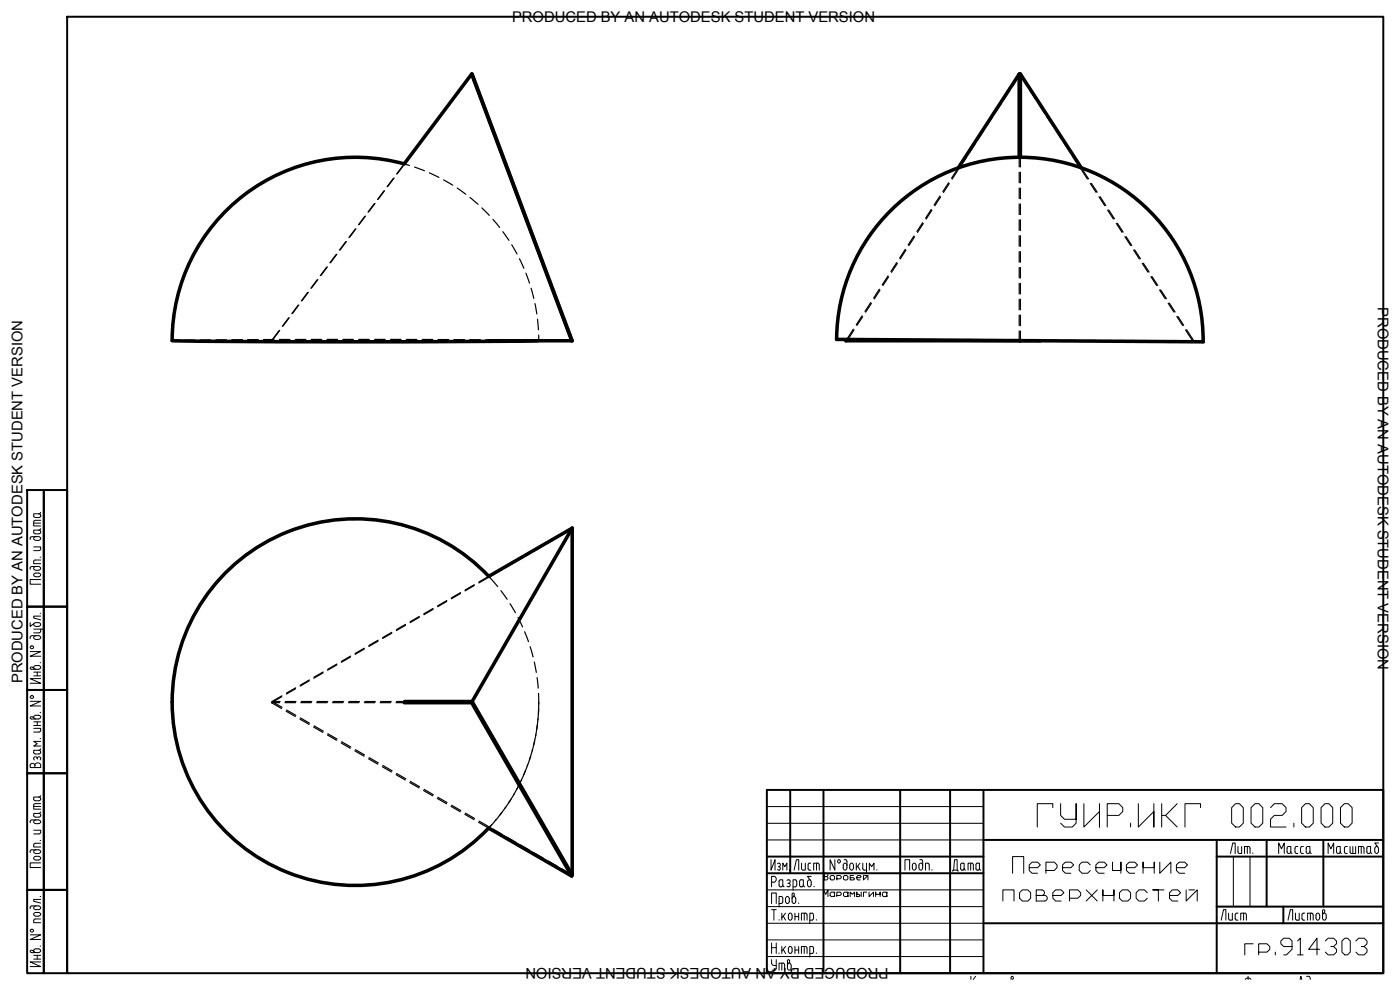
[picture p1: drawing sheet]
<svg xmlns="http://www.w3.org/2000/svg" width="420mm" height="297mm" viewBox="0 0 420 297" stroke-linecap="round" stroke-linejoin="round" font-family="sans-serif">
<g fill="none" stroke="#000" stroke-width="1.1">
<path d="M141.6 22.4l.1-.2 30 80h-25M305.9 22.2v25M305.9 22.2l.1 .3M305.9 22.2l-18.3 28.2M306.2 22.2v25M306.2 22.2l18.3 28.2M306.2 22.2l-.2 .4M267.4 63a55 55 0 0 1 60.1-11.5 55 55 0 0 1 33.6 51.1l-110-.8a54 54 0 0 1 7.7-27.7 55.2 55.2 0 0 1 8.6-11.1zM161.3 102.2l-54 .4-55.5-.4a54.8 54.8 0 0 1 69.5-53l20.2-27 30.1 80M254.1 101.9l-.2 .3h58.5M305.9 102.2h.1M306.2 102.2h.1"/>
<path d="M171.7 158.5l-.1 104.4-24.9-14.4M171.7 158.5l-30 52 30 52M171.7 158.5l-25 14.4M146.7 173a55 55 0 0 0-78.5-1.6 55 55 0 0 0-.1 78.5 55 55 0 0 0 78.6-1.5M121.3 210.8h20.2M121.4 210.5h20.3M141.7 210.6l-.2 .2 30.1 52.1"/>
</g>
<g fill="none" stroke="#000" stroke-width=".36">
<path d="M129.7 38.2l-1.9 2.5M132.6 34.4l-1.9 2.5M135.4 30.6l-1.9 2.5M138.3 26.8l-1.9 2.5M141.6 22.4l-2.3 3.1M295.3 39.1l-1.8 2.7M297.9 35.1l-1.8 2.7M300.5 31.1l-1.8 2.7M303 27.1l-1.7 2.7M306 22.6l-2.1 3.2M306 22.5l2.2 3.3M309.1 27.1l1.7 2.7"/>
<path d="M311.6 31.1l1.8 2.6M314.2 35.1l1.8 2.6M316.8 39.1l1.8 2.6M115.2 57.3l-1.9 2.5M115.4 57.2l-1.9 2.6M118.1 53.5l-1.9 2.5M118.3 53.4l-1.9 2.6M121.1 49.6l-1.9 2.5M122.9 49.6l-1.6-.4-2.3 3M124 45.8l-1.9 2.5M124.4 50.1l3 1.2M126.9 42l-2 2.5"/>
<path d="M128.8 51.9l2.9 1.3M133.1 54l2.8 1.6M137.2 56.4l2.6 1.9M141 59.3l2.5 2M282.1 58.8l-1.7 2.7M282.3 59.1l-1.8 2.7M284.7 54.8l-1.7 2.7M284.9 55.1l-1.8 2.6M287.5 51.1l-1.7 2.6M287.6 50.4l-2 3.1M290.1 47.1l-1.8 2.7M292.7 43.1l-1.8 2.7"/>
<path d="M305.9 47.2v2.9M305.9 51.7v3.1M305.9 56.4v3.2M306.2 47.2v2.9M306.2 51.7v3.1M306.2 56.4v3.2M319.4 43.1l1.8 2.6M322 47.1l1.8 2.6M324.5 50.4l2.2 3.3M324.6 51.1l1.7 2.6M327.2 55.1l1.8 2.6M327.6 55l1.7 2.7"/>
<path d="M329.8 59l1.8 2.7M330.1 59l1.8 2.7M100.9 76.3l-1.9 2.6M101.1 76.3l-1.9 2.5M103.8 72.5l-1.9 2.6M104 72.5l-1.9 2.5M106.6 68.7l-1.9 2.6M106.8 68.7l-1.9 2.5M109.5 64.9l-1.9 2.5M109.7 64.8l-1.9 2.6M112.4 61.1l-2 2.5M112.6 61l-2 2.6"/>
<path d="M144.6 62.4l2.3 2.2M147.9 65.8l2 2.4M150.9 69.5l1.8 2.6M153.6 73.5l1.6 2.7M155.9 77.6l1.3 2.9M269.1 78.8l-1.7 2.7M269.3 79l-1.7 2.7M271.7 74.8l-1.7 2.7M271.9 75l-1.7 2.7M274.3 70.8l-1.7 2.7M274.5 71.1l-1.7 2.6M276.9 66.8l-1.7 2.7"/>
<path d="M277.1 67.1l-1.7 2.6M279.5 62.8l-1.7 2.7M279.7 63.1l-1.7 2.6M305.9 61.2v3.2M305.9 66v3.1M305.9 70.7v3.2M305.9 75.5v3.2M306.2 61.2v3.2M306.2 66v3.1M306.2 70.7v3.2M306.2 75.5v3.2M332.4 63l1.7 2.7"/>
<path d="M332.7 63l1.8 2.7M335 67l1.7 2.7M335.3 67l1.8 2.6M337.6 71l1.7 2.7M337.9 71l1.8 2.6M340.2 75l1.7 2.7M340.5 75l1.8 2.6M342.8 79l1.7 2.7M343.1 79l1.8 2.6M83.8 99.2l-2.3 3h3.2M83.9 99.1l-2.3 3.1M86.6 95.4l-1.9 2.5"/>
<path d="M86.8 95.3l-1.9 2.6M89.5 91.6l-1.9 2.5M89.7 91.5l-1.9 2.6M92.3 87.8l-1.9 2.5M92.5 87.7l-1.9 2.5M95.2 84l-1.9 2.5M95.4 83.9l-1.9 2.5M98 80.1l-1.9 2.6M98.3 80.1l-1.9 2.5M157.8 82l1.1 2.9M159.4 86.5l.8 3M160.5 91.1l.6 3.1"/>
<path d="M161.3 95.8l.3 3.1M256.1 98.7l-2 3.2M256.3 99l-2.1 3.2M258.7 94.8l-1.7 2.6M258.9 95l-1.7 2.7M261.3 90.8l-1.7 2.6M261.5 91l-1.7 2.7M263.9 86.8l-1.7 2.6M264.1 87l-1.7 2.7M266.5 82.8l-1.7 2.7M266.7 83l-1.7 2.7M305.9 80.2v3.2"/>
<path d="M305.9 85v3.2M305.9 89.8v3.1M305.9 94.5v3.2M305.9 99.3v2.9M306.2 80.2v3.2M306.2 85v3.2M306.2 89.8v3.1M306.2 94.5v3.2M306.2 99.3v2.9M345.4 83l1.7 2.7M345.7 83l1.8 2.6M348 87l1.7 2.6"/>
<path d="M348.3 87l1.8 2.6M350.6 91l1.7 2.6M350.9 90.9l1.8 2.7M353.2 95l1.7 2.6M353.5 94.9l1.7 2.7M355.8 99l2.1 3.2M356.1 98.9l2.2 3.3h-3.1M53.7 102.1l-2 .1M58.4 102l-3.1 .1M63.2 102h-3.2M68 101.9l-3.2 .1M72.7 101.9h-3.1"/>
<path d="M77.5 101.9h-3.2M79.1 101.9h3.2M83.8 101.9h3.2M86.3 102.2h3.2M91 102.2h3.2M91.8 101.8l-3.2 .1M93.4 101.8h3.1M95.8 102.2h3.2M98.1 101.8h3.2M100.6 102.2h3.1M102.9 101.8h3.2M105.3 102.2h3.2"/>
<path d="M107.7 101.8h3.1M110.1 102.2h3.2M112.4 101.8h3.2M114.9 102.2h3.1M117.2 101.8h3.2M119.6 102.2h3.2M121.9 101.8l3.2 .1M124.4 102.2h3.2M126.7 101.9h3.2M129.1 102.2h3.2M131.5 101.9h3.1M133.9 102.2h3.2"/>
<path d="M136.2 101.9h3.2M138.7 102.2h3.2M141 101.9h3.2M143.4 102.2h3.3M145.8 101.9l3.1 .1M150.5 102h3.2M155.3 102l3.2 .1M160.1 102.1l1.6 .1h-.4M161.7 100.5v1.7M312.4 102.2h3.1M317.1 102.2h3.1M321.8 102.2h3.2"/>
<path d="M326.6 102.2h3.2M331.3 102.2h3.2M336.1 102.2h3.2M340.9 102.2h3.1M345.6 102.2h3.2M350.4 102.2h3.2M171.6 158.8v3.4M171.6 158.8l-3.1 1.8M171.6 158.8l-1.5 2.5M138.2 178.1l-2.8 1.6M138.2 177.8l-2.7 1.6M142.3 175.7l-2.7 1.6"/>
<path d="M142.3 175.4l-2.7 1.6M146.5 173.3l-2.8 1.6M146.7 172.9l-3 1.7M146.7 173l2.7 3M150.3 177.2l1.9 2.6M150.6 170.9l-2.8 1.6M154.7 168.6l-2.7 1.5M158.8 166.2l-2.7 1.6M159.8 179.2l-1.6 2.8M162.2 175.1l-1.6 2.7M163 163.8l-2.8 1.6M164.5 171l-1.5 2.7"/>
<path d="M166.9 166.8l-1.5 2.8M167.1 161.4l-2.8 1.6M169.3 162.7l-1.6 2.8M171.6 163.8v3.1M171.6 168.5v3.2M171.6 173.3v3.2M171.6 178.1v3.1M101.1 199.5l-2.8 1.6M101.1 199.2l-2.8 1.6M105.2 197.1l-2.8 1.6M105.2 196.9l-2.7 1.5M109.3 194.5l-2.7 1.6"/>
<path d="M109.3 194.7l-2.7 1.6M113.5 192.1l-2.8 1.6M113.5 192.4l-2.8 1.6M117.6 189.7l-2.8 1.6M117.6 190l-2.8 1.6M121.7 187.3l-2.7 1.6M121.7 187.6l-2.7 1.6M125.8 185l-2.7 1.5M125.8 185.2l-2.7 1.6M130 182.6l-2.8 1.6M130 182.8l-2.8 1.6M134.1 180.5l-2.8 1.5"/>
<path d="M134.1 180.2l-2.8 1.6M147.9 199.8l-1.6 2.8M150.3 195.7l-1.6 2.8M152.7 191.6l-1.6 2.7M153.1 181.1l1.6 2.8M155 187.5l-1.6 2.7M155.4 185.2l1.4 2.9M157.4 183.4l-1.6 2.7M157.5 189.6l1.1 2.9M159.1 194l.9 3.1M160.3 198.6l.7 3.1M171.6 182.8v3.2"/>
<path d="M171.6 187.6v3.2M171.6 192.3v3.2M171.6 197.1v3.2M51.7 210.7l.1 3.9M52 216.2l.4 3.2M81.5 210.8h2.4M81.6 210.5h2.5M84.6 208.8l-3 1.7 3 1.7M84.6 209l-3.1 1.8 3 1.8M85.5 210.8h3.2M85.6 210.5h3.2M85.9 213.4l2.7 1.6"/>
<path d="M86 213l2.8 1.6M88.7 206.4l-2.7 1.6M88.7 206.7l-2.7 1.5M90 215.8l2.8 1.5M90.1 215.4l2.8 1.6M90.3 210.8h3.2M90.4 210.5h3.2M92.8 204.3l-2.7 1.6M92.8 204l-2.7 1.6M94.1 218.2l2.8 1.5M94.3 217.8l2.7 1.6M95 210.8h3.2"/>
<path d="M95.2 210.5h3.2M96.9 201.9l-2.7 1.6M97 201.6l-2.8 1.6M99.8 210.8h3.2M99.9 210.5h3.2M104.6 210.8h3.1M104.7 210.5h3.2M109.3 210.8h3.2M109.5 210.5h3.1M114.1 210.8h3.2M114.2 210.5h3.2M118.9 210.8h2.4"/>
<path d="M119 210.5h2.4M143.1 208.1l-1.4 2.5M145.5 204l-1.6 2.7M161.2 203.3l.3 3.2M161.2 217.6l-.4 3.1M161.5 215.6l-.4 3.2M161.6 208.1l.1 3.1M161.6 212.8l-.2 3.2M161.7 210.7l-.1 3.3M171.6 201.9v3.1M171.6 206.6v3.2M171.6 211.4v3.2"/>
<path d="M171.6 216.2v3.1M52.6 220.9l.7 3.1M53.7 225.6l1 3M55.2 230.1l1.2 2.9M57.1 234.5l1.4 2.8M59.3 238.7l1.7 2.6M98.3 220.5l2.7 1.6M98.4 220.2l2.8 1.5M102.4 222.9l2.7 1.6M102.5 222.6l2.8 1.5M106.5 225.3l2.7 1.6M106.7 224.9l2.7 1.6"/>
<path d="M110.6 227.7l2.8 1.6M110.8 227.3l2.7 1.6M114.7 230l2.8 1.6M114.9 229.7l2.8 1.6M118.9 232.4l2.7 1.6M119 232.1l2.8 1.6M123 234.8l2.8 1.6M123.1 234.4l2.8 1.6M127.1 237.2l2.8 1.6M127.3 236.8l2.7 1.6M131.3 239.6l2.7 1.6M131.4 239.2l2.8 1.6"/>
<path d="M153.3 239.8l-1.7 2.7M154.3 238.2l-1.6 2.6M155.7 235.7l-1.5 2.8M156.5 233.9l-1.4 2.9M157.6 231.3l-1.2 3M158.3 229.5l-1.1 3M159.3 226.9l-1.1 3M159.8 225l-.9 3M160.5 222.3l-.8 3M160.8 220.3l-.6 3.1M171.6 220.9v3.2M171.6 225.7v3.2"/>
<path d="M171.6 230.4v3.2M171.6 235.2v3.2M171.6 240v3.1M61.9 242.7l2 2.5M64.9 246.4l2.1 2.4M68.1 249.9l2.3 2.2M71.6 253.1l2.5 1.9M75.4 256l2.7 1.7M79.5 258.5l2.8 1.5M132.7 259.1l-2.8 1.4M135.4 242l2.7 1.6M135.5 241.6l2.8 1.6"/>
<path d="M136.8 256.7l-2.7 1.7M139.5 244.3l2.8 1.6M139.7 244l2.7 1.6M140.7 253.9l-2.6 1.9M143.8 246.4l2.7 1.6M144.3 250.8l-2.4 2.1M147.6 247.4l-2.2 2.3M147.9 248.7l2.8 1.6M148.9 245.9l-2.2 2.6-3.1-1.8M150.6 243.7l-1.9 2.5M151.8 242.2l-1.9 2.5M152 251.1l2.8 1.6"/>
<path d="M156.2 253.5l2.7 1.6M160.3 255.9l2.7 1.6M164.4 258.3l2.8 1.5M171.6 259v3.4l-3.1-1.7M171.6 244.7v3.2M171.6 249.5v3.2M171.6 254.3v3.1M83.7 260.7l2.9 1.2M88.1 262.5l3 .9M92.7 263.9l3.1 .7M97.3 264.9l3.2 .4M102 265.5l3.2 .2"/>
<path d="M110 265.6l-3.2 .1M114.7 265.1l-3.1 .4M119.4 264.2l-3.1 .6M124 262.9l-3.1 .9M128.4 261.2l-2.9 1.2"/>
</g>
<g fill="none" stroke="#000" stroke-width=".59">
<path d="M20.2 5h394.9v287h-394.9zM8.1 147h5v35h-5zM13.1 147h7.1v35h-7.1zM8.1 182h5v25h-5zM13.1 182h7.1v25h-7.1zM8.1 207h5v25h-5zM13.1 207h7.1v25h-7.1zM8.1 232h5v35h-5zM13.1 232h7.1v35h-7.1zM230.1 237h185v55h-185zM237.2 237v25M247.1 237v55"/>
<path d="M270.2 237v55M285.1 237v55M295.1 237v55M230.1 257h65M295.1 252h120M365.1 252v40M365.1 257h50M380.1 252v20M397.2 252v20M8.1 267h5v25h-5zM13.1 267h7.1v25h-7.1zM230.1 262h65"/>
<path d="M295.1 277h120M365.1 272h50M385.1 272v5"/>
</g>
<g fill="none" stroke="#000" stroke-width=".3">
<path d="M10.1 157h2.1M10.6 155.3h1.1M11.7 159.1l.5 .4M11.7 159.1h-1.6l.1 .8 1.5 .3 .5-.5M12.2 158.6l-.5 .4M12.2 153.7l-.5 .4M12.2 154.6l-.5-.4h-1.6l.1 .9 .4 .2M12.2 154.9l-.5 .4M12.2 156.1h-1.6l-.5 .4v1.3h2.1M12.2 154.6v.3M12.2 159.5v.3M10.1 164.1h2.1v.7"/>
<path d="M10.6 168l-.4 .2-.1 .9h2.1M10.6 168h1.6M10.8 171.9a.58 .58 0 0 0-.7 .6 .58 .58 0 0 0 .7 .5M10.8 170a.58 .58 0 0 0-.7 .5 .58 .58 0 0 0 .7 .6h.7a.58 .58 0 0 0 .7-.6 .58 .58 0 0 0-.7-.5h-2.2l-.2 .8M10.8 161a.58 .58 0 0 0-.7 .6 .58 .58 0 0 0 .7 .5h.7a.58 .58 0 0 0 .7-.5 .58 .58 0 0 0-.7-.6l-2.2 .1-.2 .8M10.8 171.9h.7M10.8 173.1h.7M11.5 171.9a.58 .58 0 0 1 .7 .6 .58 .58 0 0 1-.7 .5M12 167.2h.2M12.2 164.8l-.5 .4h-1.6M12.2 173.9h-3.1v1.4h3.1M9.1 195.5h3.1l-3.1 1.4h3.1"/>
<path d="M9.1 186.8v1.1l1.1-.8M10.1 188.8h2.9l.3 1M10.3 187l1.2-.2a.58 .58 0 0 1 .7 .6 .58 .58 0 0 1-.7 .5l-1.2-.1-.2-.4zM10.8 190.7a.58 .58 0 0 0-.7 .6 .58 .58 0 0 0 .7 .5l.7 .1a.58 .58 0 0 0 .7-.6 .58 .58 0 0 0-.7-.6l-2.2 .1-.2 .8M12 198.8h.2M12 184h.2M12.2 189.5l-.5 .4h-1.6M12.2 184.9h-2.1v.5l2.1 .6M12.2 188.8v.7M9.1 210.4h3.1l-3.1 1.4h3.1M9.8 215.1a.39 .39 0 0 0-.7 .1 .39 .39 0 0 0 .4 .5h2a.57 .57 0 0 0 .7-.5 .57 .57 0 0 0-.7-.6h-.7a.58 .58 0 0 0-.7 .6 .58 .58 0 0 0 .7 .5M9.8 215.1l.4 .4"/>
<path d="M10.1 218.5h2.1v.7M10.1 219.7h1.6M10.1 217.7h2.1M10.1 216.6h2.1M10.1 202.8h2.1M10.1 201.7h2.1M10.2 200.6l-.4-.4a.38 .38 0 0 0-.7 .1 .38 .38 0 0 0 .4 .5h2a.58 .58 0 0 0 .7-.5 .58 .58 0 0 0-.7-.6h-.7a.58 .58 0 0 0-.7 .6 .58 .58 0 0 0 .7 .5M11.2 201.7v1.1M11.2 216.6v1.1M12 213.8h.2M12.2 219.2l-.5 .4M12.2 203.6h-3.1l3.1 1.4h-3.1"/>
<path d="M9 229.6a.73 .73 0 0 1 .7-.6 .73 .73 0 0 1 .8 .6 .9 .9 0 0 1 .8-.7 .9 .9 0 0 1 .9 .7v.7h-3.1v-.7M10.5 229.6v.7M11.2 227.5l.5-.4 .5 .4M11.2 227.5a.55 .55 0 0 0-.9-.4 .55 .55 0 0 0 0 .9M11.2 227.5v.3M11.7 225.1l.5 .4M11.7 239.1l.5 .5M11.7 225.1h-1.6l.1 .9 1.5 .2 .5-.4M11.7 239.1h-1.6l.1 .9 1.5 .3 .5-.5M12 221.6h.2M12.2 224.7l-.5 .4M12.2 238.7l-.5 .4"/>
<path d="M12.2 227.5l-.2 .5M12.2 222.4h-2.1l1.1 .7-1.1 .7h2.1M12.2 225.5v.3M12.2 239.6v.2M10.1 249.1h2.1v.7M10.1 242h2.1M10.3 257.1l1.2-.2a.58 .58 0 0 1 .7 .6 .58 .58 0 0 1-.7 .5l-1.2-.1-.2-.4zM10.8 255a.58 .58 0 0 0-.7 .5 .58 .58 0 0 0 .7 .6h.7a.58 .58 0 0 0 .7-.6 .58 .58 0 0 0-.7-.5h-2.2l-.2 .8M10.8 246a.58 .58 0 0 0-.7 .6 .58 .58 0 0 0 .7 .5h.7a.58 .58 0 0 0 .7-.5 .58 .58 0 0 0-.7-.6l-2.2 .1-.2 .8M11.7 244.1l.5 .4M11.7 244.1h-1.6l.1 .9 1.5 .2 .5-.5M12 252.2h.2"/>
<path d="M12.2 249.8l-.5 .4h-1.6M12.2 243.6l-.5 .4M12.2 258.9h-3.1v1.4h3.1M12.2 253h-1.6l-.5 .4v.7h2.1M12.2 241.1h-1.6l-.5 .4v1.3h2.1M12.2 244.5v.3M230.1 252h65M230.1 247h65M230.1 242h65M231.4 257.9v3.2l1.2-3.2v3.2M233.8 259l.4 .5-.4 .5 .3 .3v.5l-.3 .3M233.8 259l-.5 .2"/>
<path d="M240.6 259v1.6l.4 .5h.7v-2.1M243.4 259l-.7 .1-.2 .4 .1 1.3 .8 .3M245 259v2.1M245.9 259.5l-.5-.5h-1.2v2.1M250.5 257.9v3.2l-1.4-3.2v3.2M253.3 257.9l.8 .3 .1 1.5a.58 .58 0 0 0-.6-.7 .58 .58 0 0 0-.6 .7M255 259.7a.58 .58 0 0 1 .6-.7 .58 .58 0 0 1 .5 .7M257 259v2.1M258.1 259l-1.1 1.4M258.9 259v1.6M260.1 259v2.6M274 259.2l.4-.2a1.22 1.22 0 0 1 0 2.1l-.5-.5z"/>
<path d="M276.1 257.9l.6 .1 .2 .4M276.9 258.5v1.9a.58 .58 0 0 1-.6 .7 .58 .58 0 0 1-.5-.7v-.7a.58 .58 0 0 1 .5-.7 .58 .58 0 0 1 .6 .7M369.3 256.1l.7-3.2h.7v3.2M370.1 257v15M371.5 254l.1 1.8 .3 .3h.7v-2.1M374.3 254v2.1M374.7 254l.4 .5 .1 1.6M374.7 254h-1.2v2.1M375.1 257v15M376 255.9v.2M10.1 276.1v.7h2.1M10.3 273.9l1.2-.1a.58 .58 0 0 1 .7 .5 .58 .58 0 0 1-.7 .6l-1.2-.2-.2-.4z"/>
<path d="M10.8 271.8a.58 .58 0 0 0-.7 .6 .58 .58 0 0 0 .7 .5h.7a.58 .58 0 0 0 .7-.5 .58 .58 0 0 0-.7-.6l-2.2 .1-.2 .8M12 269h.2M12.2 275.7h-1.6l-.5 .4M12.2 269.9h-2.1v.5l2.1 .6M230.1 277h65M230.1 272h65M230.1 267h65M231.6 271.1v-3.2h1.4v3.2M231.6 272.9h1.4M232.3 262.9a.9 .9 0 0 1 .7 .9 .9 .9 0 0 1-.7 .9h-.7M232.3 262.9h-.7v3.2M232.3 272.9v3.2"/>
<path d="M233.3 260.9l.5 .2M233.6 260h.2M233.8 265.6l.1-1.4 .3-.2h.7v1.6M233.8 265.6l.4 .5M233.8 275.9v.2M233.8 271.1h.7M234.2 266.1h.3M234.5 266.1l.4-.5 .4 .5M234.5 269l.4 .2v1.4l-.4 .5M234.5 269h-.7v3.1M234.6 274v2.1M234.9 261.1v-2.1l.6 1 .7-1v2.1"/>
<path d="M235.1 274.9l.7 1.2M235.8 269.7a.58 .58 0 0 1 .5-.7 .58 .58 0 0 1 .6 .7M235.8 269.7v.7a.58 .58 0 0 0 .5 .7 .58 .58 0 0 0 .6-.7v-.7M235.8 274l-1.2 1.4M236.2 264.2a.55 .55 0 0 1 .9 0 .55 .55 0 0 1-.4 .8M236.5 265h.2M236.7 265a.55 .55 0 0 1 .4 .9 .55 .55 0 0 1-.9 0M236.8 274.2l.4-.2a1.22 1.22 0 0 1 0 2.1l-.6-.4zM236.9 260.9v.2M237.7 269.7a.58 .58 0 0 1 .6-.7 .58 .58 0 0 1 .5 .7M238 269.1l.3-.4a.38 .38 0 0 0 0-.7 .38 .38 0 0 0-.6 .4v2a.58 .58 0 0 0 .6 .7 .58 .58 0 0 0 .5-.7v-.7M238 266.1h.7"/>
<path d="M238.3 261.1l.7-3.2h.7v3.2M238.6 274v2.1M238.6 275h1.1M239.1 265.6l-.4 .5M239.1 265.6l-.1-1.4-.3-.2h-.7v3.1M239.7 270.9v.2M239.7 274v2.1M240 265.6v-1.4l.4-.2h.7v1.6M240 265.6l.4 .5M240.4 266.1h.3M240.7 266.1l.4-.5 .4 .5M241.4 274v2.1"/>
<path d="M241.8 274l.4 .5v1.6M241.8 274h-1.3v2.1M242.5 264.2l.4-.2a1.22 1.22 0 0 1 0 2.1l-.5-.4zM243 276.1h.7M243.5 262.9h-1.2l.9 1.2M243.7 274l.4 .2 .1 1.4-.5 .5M243.7 274h-.7v3.1M244.3 265.9v.2M245 275.9v.2M260.9 261.1v-2.1l.7 1 .7-1v2.1M271.6 261.1v-3.2h1.4v3.2M277.7 261.1v-2.1h.7l.4 .2 .1 1.9"/>
<path d="M279.7 260.9v.2M386.5 276.1l.7-3.2h.7v3.2M388.8 274v1.5l.4 .6M389.9 274v2.1h-.7M391.1 274l-.4 .5 .1 1.3 .3 .3M391.2 274h.4M391.2 276.1h.4M393.3 274v2.1M394.1 274.5l-.4-.5h-1.3v2.1M394.1 274.5v1.6M395.1 274.2l.4-.2a1.22 1.22 0 0 1 0 2.1l-.5-.4zM396.9 273.4v2a.58 .58 0 0 0 .6 .7 .58 .58 0 0 0 .5-.7v-.7a.58 .58 0 0 0-.5-.7 .58 .58 0 0 0-.6 .7"/>
<path d="M396.9 273.4a.37 .37 0 0 1 .4-.5 .37 .37 0 0 1 .3 .6l-.4 .6M9.1 280.5h3.1l-3.1 1.4h3.1M9.5 285.8h2M10.1 287.8h2.1M10.1 286.6h2.1M10.2 285.6l-.4-.4a.38 .38 0 0 0-.7 0 .38 .38 0 0 0 .4 .6M10.8 284.7a.58 .58 0 0 0-.7 .5 .58 .58 0 0 0 .7 .6M10.8 284.7h.7M11.2 286.6v1.2M11.5 284.7a.58 .58 0 0 1 .7 .5 .58 .58 0 0 1-.7 .6M12 283.9h.2M12.2 288.6h-3.1l3.1 1.4h-3.1"/>
<path d="M230.1 287h65M230.1 282h65M231.6 282.9v3.2M231.6 284.3h1.4M233 282.9v3.2M233.8 285.9v.2M234.6 284v2.1M235.1 284.9l.7 1.2M235.8 284l-1.2 1.4M236.6 285.4v-.7a.58 .58 0 0 1 .6-.7 .58 .58 0 0 1 .5 .7v.7M236.6 285.4a.58 .58 0 0 0 .6 .7 .58 .58 0 0 0 .5-.7M238.6 284v2.1"/>
<path d="M238.6 285h1.1M239.7 284v2.1M241.4 284v2.1M241.8 284l.4 .5v1.6M241.8 284h-1.3v2.1M243 286.1h.7M243.7 284l.4 .2 .1 1.4-.5 .5M243.7 284h-.7v3.1M245 285.9v.2M291.4 292.9v1M292.8 292.9l-.7 1M303.4 293.9v-.5a.37 .37 0 0 1 .5-.5 .37 .37 0 0 1 .2 .6l-.2 .4"/>
<path d="M373.7 293.9a1.03 1.03 0 0 1 1.7 0M374.6 292.9v1"/>
<circle cx="9.6" cy="194.3" r=".47"/>
<circle cx="9.6" cy="209.2" r=".47"/>
<circle cx="251.7" cy="258.4" r=".47"/>
<circle cx="9.6" cy="279.3" r=".47"/>
</g>
<!-- layer: 0 -->
<g fill="none" stroke="#000" stroke-width=".3">
<path d="M316 242.3v-1.2h-4.7v7M318.3 241.1v3.6l1.2 1.1h3.5v-4.7v5.9l-1.2 1.1h-2.3l-1.2-1.1M325.3 241.1v7l4.7-4.6v4.6v-7M327.2 259.5l-.8-.8h-1.7l-.8 .8v1.7l.8 .8h1.7l.8-.8M332.3 244.7h3.5l1.2-1.2v-1.2l-1.2-1.2h-3.5v7M333.9 258.7v2.5h2.5v-2.5v3.3M339.3 247v1.1M341.6 241.1v7l4.7-4.6v4.6v-7M348.1 258.7v3.3l3.3-3.3v3.3M348.6 241.1v7M349.8 244.7l3.5 3.4M353.3 241.1l-3.5 3.6h-1.2"/>
<path d="M360.3 242.3v-1.2h-4.7v7M370.8 241.1h1.2l1.1 1.2v4.7l-1.1 1.1h-1.2l-1.2-1.1v-4.7zM375.5 242.3l1.1-1.2h1.2l1.2 1.2v4.7l-1.2 1.1h-1.2l-1.1-1.1zM381.3 242.3l1.2-1.2h2.3l1.2 1.2v1.2l-1.2 1.2h-2.3l-1.2 1.1v2.3h4.7M388.3 247v1.1M391.8 241.1h1.2l1.1 1.2v4.7l-1.1 1.1h-1.2l-1.2-1.1v-4.7zM397.6 241.1h1.2l1.2 1.2v4.7l-1.2 1.1h-1.2l-1.1-1.1v-4.7zM403.5 241.1h1.1l1.2 1.2v4.7l-1.2 1.1h-1.1l-1.2-1.1v-4.7zM301 270.3v-3.3h3.3v3.3M303.9 262v-5h3.3v5M306.8 267h1.7l.8 .9v1.6l-.8 .8h-1.7l-.8-.8v-1.6zM308.9 260.3h2.5l.8-.8-.8-.8h-1.7l-.8 .8v1.7l.8 .8h1.7"/>
<path d="M311 267h1.6a.84 .84 0 0 1 .9 .8 .84 .84 0 0 1-.9 .9h-1.6h2.5a.83 .83 0 0 1 .8 .8 .83 .83 0 0 1-.8 .8h-2.5zM313.9 261.2h2.5l.8-.9v-.8l-.8-.8h-2.5v3.3M316 268.7h2.5l.8-.8-.8-.9h-1.7l-.8 .9v1.6l.8 .8h1.7M318.9 260.3h2.5l.8-.8-.8-.8h-1.7l-.8 .8v1.7l.8 .8h1.7M321 269.5h2.5l.8-.8v-.8l-.8-.9h-2.5v3.3M326 267l3.3 3.3M328.9 260.3h2.5l.8-.8-.8-.8h-1.7l-.8 .8v1.7l.8 .8h1.7M329.3 267l-3.3 3.3M331 270.3v-3.3v1.7h3.3v-1.7v3.3M336.8 267h1.7l.8 .9v1.6l-.8 .8h-1.7l-.8-.8v-1.6zM338.1 260.3h2.5l.8-.8-.8-.8h-1.7l-.8 .8v1.7l.8 .8h1.7M343 262v-3.3v1.6h3.4v-1.6v3.3"/>
<path d="M344.3 267.9l-.8-.9h-1.7l-.8 .9v1.6l.8 .8h1.7l.8-.8M349.3 267h-3.3h1.6v3.3M351 268.7h2.5l.8-.8-.8-.9h-1.7l-.8 .9v1.6l.8 .8h1.7M353.1 260.3h2.5l.8-.8-.8-.8h-1.7l-.8 .8v1.7l.8 .8h1.7M356 267v3.3l3.3-3.3v3.3M356.8 267h1.7M376.1 283.2h-2.5v3.3M377.7 285.7h2.5l.9-.9v-.8l-.9-.8h-2.5v3.3M382.7 285.7v.8M387.8 284h-2.5l-.9-.8v-.9l.9-.8h1.6l.9 .8v2.5l-1.7 1.7h-.8M389.4 282.3l.8-.8v5M389.4 286.5h1.7"/>
<path d="M396.1 284.8h-3.4l2.5-3.3v5M397.7 282.3l.9-.8h1.6l.9 .8v.9l-.9 .8h-.8M400.2 284l.9 .8v.9l-.9 .8h-1.6l-.9-.8M402.7 282.3l.9-.8h.8l.8 .8v3.4l-.8 .8h-.8l-.9-.8zM406.9 282.3l.9-.8h1.6l.9 .8v.9l-.9 .8h-.8M409.4 284l.9 .8v.9l-.9 .8h-1.6l-.9-.8"/>
</g>
<g font-size="7.1">
<text x="285" y="262.8">Дата</text>
<text x="158.4" y="294.9">Пересечение поверхностей</text>
</g>
<g font-size="6.6">
<text x="382.8" y="257.2">Масса</text>
<text x="397.6" y="257.2">Масштаб</text>
<text x="365.5" y="277.3">Лист</text>
</g>
<g font-size="5.3">
<text x="246.2" y="265.3">Воробей</text>
<text x="246.2" y="270.2">Марамыгина</text>
</g>
<g font-size="4.4">
<text x="153.7" y="6.7">PRODUCED BY AN AUTODESK STUDENT VERSION</text>
<text x="413.5" y="92.1" transform="rotate(90 413.5 92.1)">PRODUCED BY AN AUTODESK STUDENT VERSION</text>
<text x="6.8" y="205" transform="rotate(-90 6.8 205)">PRODUCED BY AN AUTODESK STUDENT VERSION</text>
<text x="266.6" y="290.4" transform="rotate(180 266.6 290.4)">PRODUCED BY AN AUTODESK STUDENT VERSION</text>
</g>
<text font-size="3.5" x="389.5" y="294.9">A3</text>
</svg>
